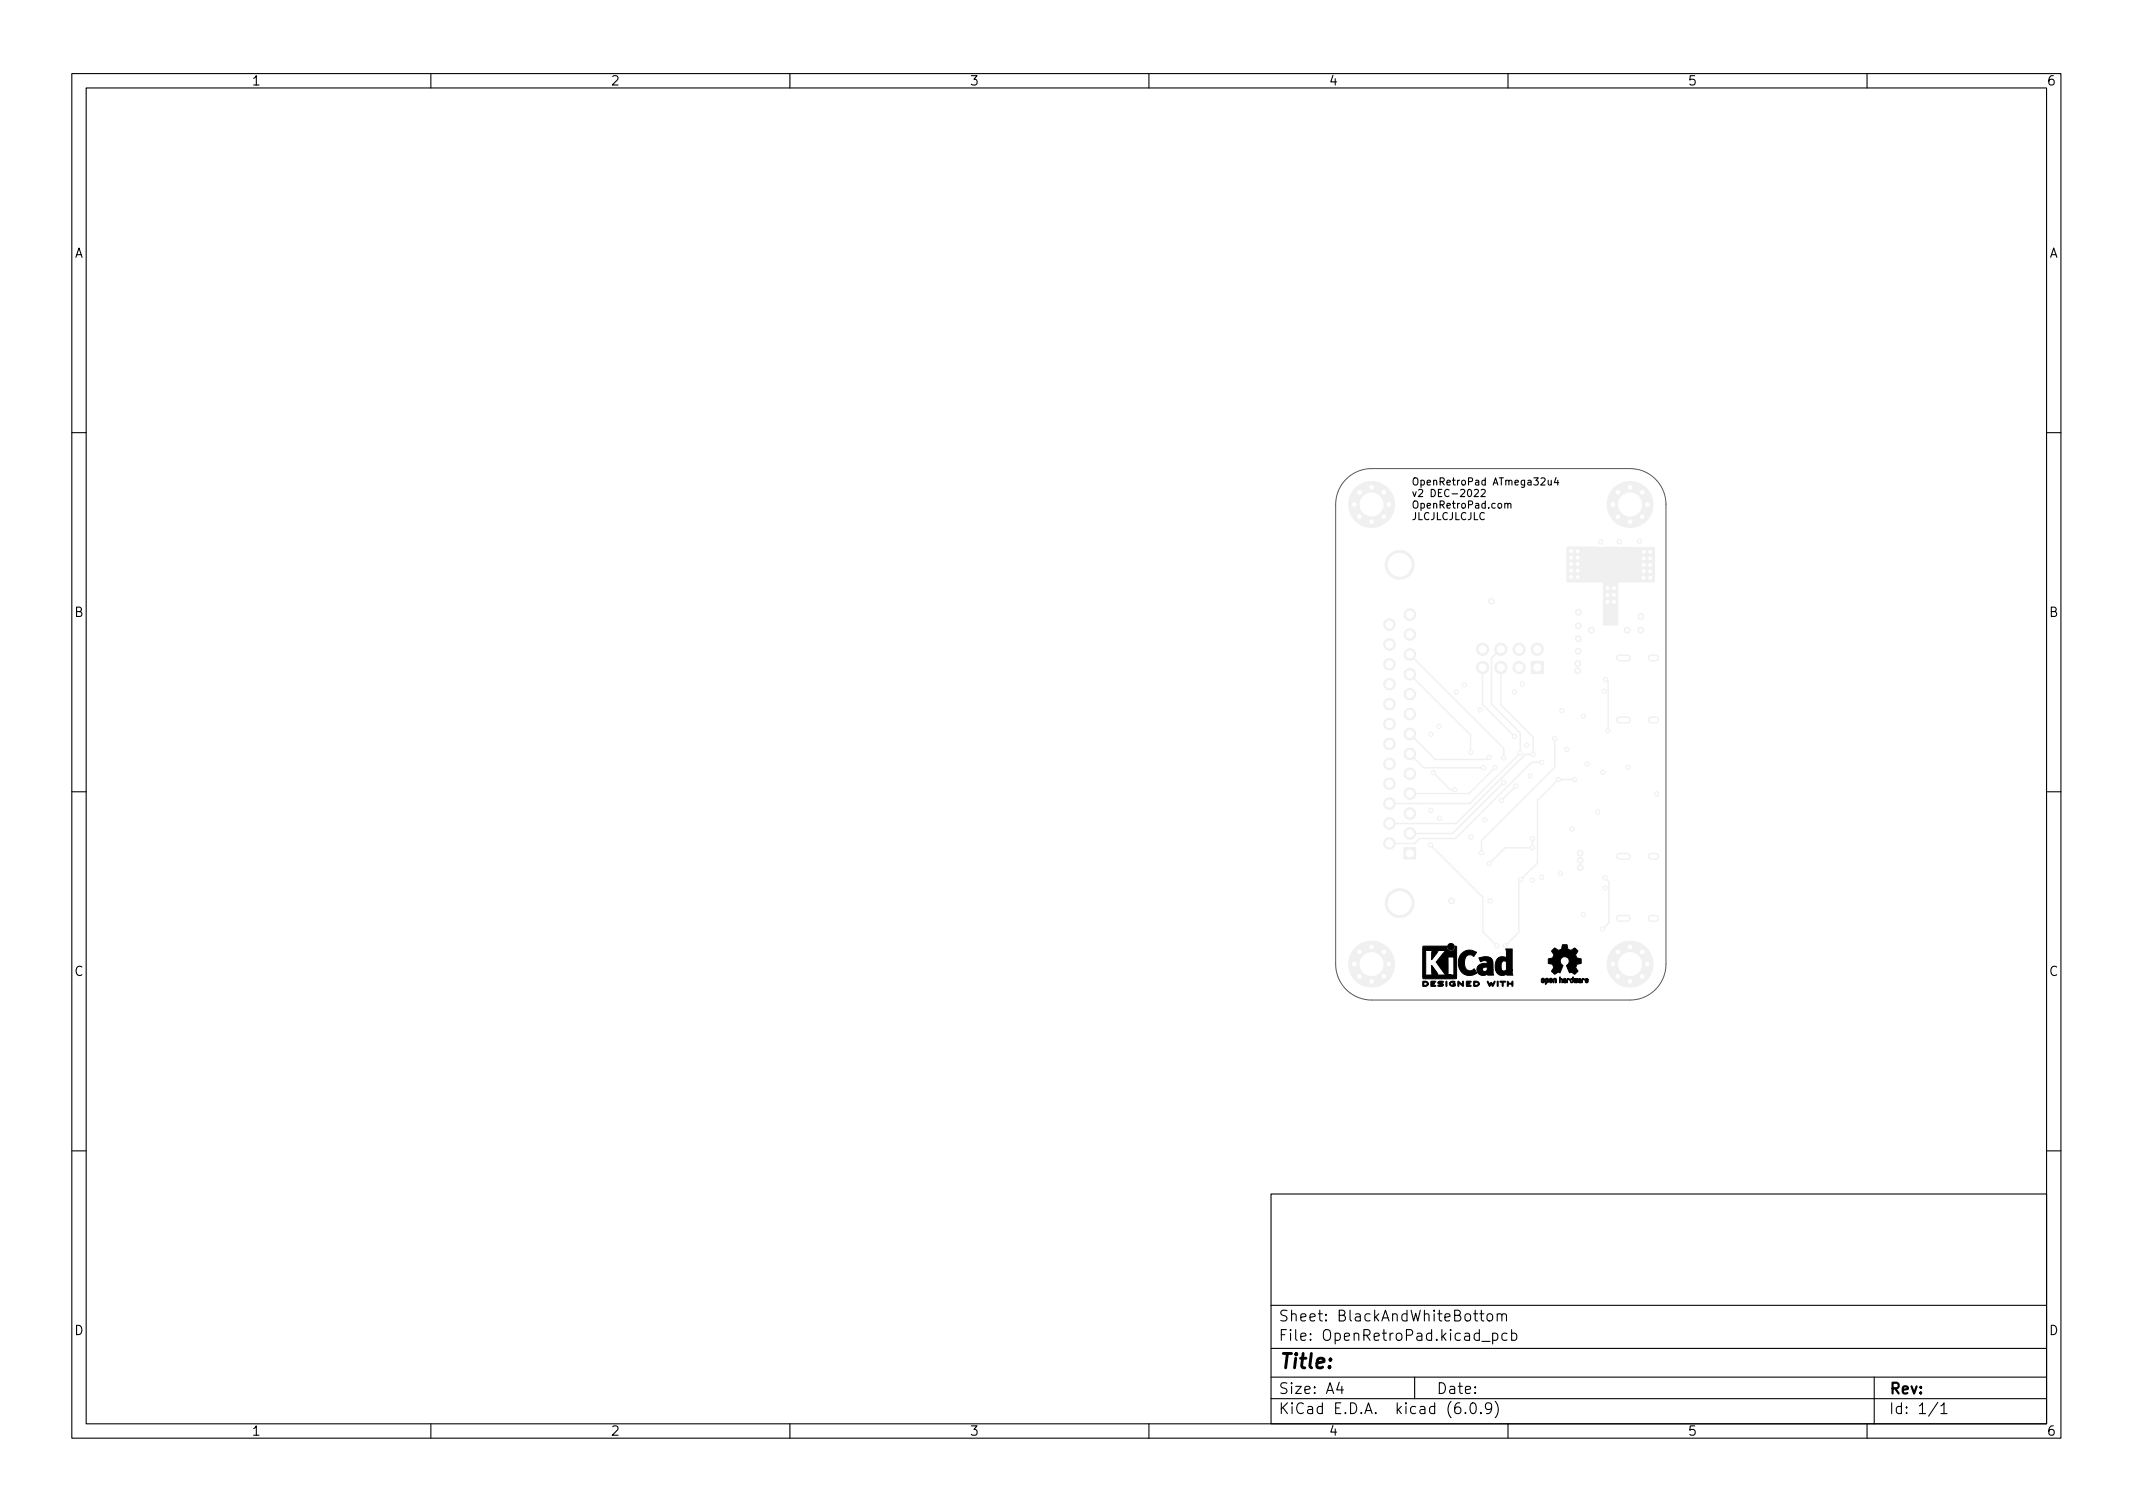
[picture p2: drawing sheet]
<svg xmlns="http://www.w3.org/2000/svg" width="297mm" height="210mm" viewBox="0 0 297 210" stroke-linecap="round" stroke-linejoin="round" font-family="sans-serif">
<g fill="none" stroke="#000" stroke-width=".15">
<path d="M10 10.2h277v190.1h-277zM12 12.2h273v186.1h-273zM60 10.2v2M110 10.2v2M160 10.2v2M210 10.2v2M260 10.2v2M10 60.2h2M205.3 68.2l.4-.1 .2 .3-.6 .7h.6M206.3 68.2l.3-.1 .2 .3-.6 .7h.6M209.6 70.2l.1-.1h.2l.1 .7M210 70.2l.1-.1h.3v.7"/>
<path d="M215.6 66.9v.6h.3l.1-.1M216 66.9v.6M216.7 66.5l-.2 .7h.6M216.9 66.9v.6M285 60.2h2M10 110.2h2M285 110.2h2M10 160.2h2M177 166.3h108v32h-108zM285 160.2h2M60 198.3v2M110 198.3v2"/>
<path d="M160 198.3v2M177 194.8h108M177 191.8h108M177 187.8h108M177 181.8h108M186.5 192.5l-.4 1h1M186.9 193v1M197 191.8v3M204.1 196.7v.1h-.1l.1-.1v.1M204.9 195.4a.36 .36 0 0 1 .6 .2 .77 .77 0 0 1-.4 1.2 1 1 0 0 1-.2-1.4zM206.1 182.9h.5M206.2 196.7l.1 .1h-.1h-.1l.1-.1v.1"/>
<path d="M206.3 182.4v1.3l.1 .2h.2M206.4 186.8h1.1M207.1 183.1a.41 .41 0 0 1 .4-.2 .41 .41 0 0 1 .4 .3v.4a.41 .41 0 0 1-.4 .3 .41 .41 0 0 1-.4-.3zM207.7 196l-.3 .3-.4-.1-.1-.2v-.4l.1-.2 .4-.1 .2 .2a.99 .99 0 0 1-.3 1.3h-.3M207.9 185.7l.4-.1 .3 .3v.4l-.2 .3h-.1h-.4M207.9 185.6v1.5M208.2 195.1a1.72 1.72 0 0 1 0 2.3M208.5 183.1a.37 .37 0 0 1 .6 0v.8M208.5 182.9v1M209.1 183.1l.3-.2 .3 .1 .1 .9M209.9 185.7l-.5-.1-.3 .3v.4l.2 .3h.1h.5M210 198.3v2"/>
<path d="M210.5 185.7l.4-.1 .3 .3v.4l-.1 .3h-.2h-.4M210.5 185.1v1.5M260 198.3v2M261 191.8v6.5M269.9 195.3l-1.3 1.9M270.3 195.8l.4-.5v1.5M270.3 196.8h.8"/>
</g>
<g fill="#f0f0f0" stroke="#f0f0f0" stroke-width=".14">
<path d="M195.5 118h1.6v1.6h-1.6z"/>
<path d="M213.2 92.1h1.7v1.7h-1.7z"/>
<path d="M218.3 76.2l12 .1 .1 .1v4.6h-.1h-5v6h-.1h-1.8l-.1-.1v-5.9h-5.1z"/>
<circle cx="194.9" cy="125.7" r="2"/>
<circle cx="194.9" cy="78.6" r="2"/>
<circle cx="196.3" cy="116" r=".8"/>
<circle cx="196.3" cy="113.3" r=".8"/>
<circle cx="196.3" cy="110.5" r=".8"/>
<circle cx="196.3" cy="107.7" r=".8"/>
<circle cx="196.3" cy="105" r=".8"/>
<circle cx="196.3" cy="102.2" r=".8"/>
<circle cx="196.3" cy="99.4" r=".8"/>
<circle cx="196.3" cy="96.7" r=".8"/>
<circle cx="196.3" cy="93.9" r=".8"/>
<circle cx="196.3" cy="91.1" r=".8"/>
<circle cx="196.3" cy="88.3" r=".8"/>
<circle cx="196.3" cy="85.6" r=".8"/>
<circle cx="193.5" cy="117.4" r=".8"/>
<circle cx="193.5" cy="114.7" r=".8"/>
<circle cx="193.5" cy="111.9" r=".8"/>
<circle cx="193.5" cy="109.1" r=".8"/>
<circle cx="193.5" cy="106.4" r=".8"/>
<circle cx="193.5" cy="103.6" r=".8"/>
<circle cx="193.5" cy="100.8" r=".8"/>
<circle cx="193.5" cy="98" r=".8"/>
<circle cx="193.5" cy="95.3" r=".8"/>
<circle cx="193.5" cy="92.5" r=".8"/>
<circle cx="193.5" cy="89.7" r=".8"/>
<circle cx="193.5" cy="87" r=".8"/>
<circle cx="225.3" cy="68.6" r=".4"/>
<circle cx="228.7" cy="68.6" r=".4"/>
<circle cx="225.3" cy="71.9" r=".4"/>
<circle cx="227" cy="67.8" r=".4"/>
<circle cx="224.6" cy="70.2" r=".4"/>
<circle cx="229.4" cy="70.2" r=".4"/>
<circle cx="227" cy="70.2" r="3.2"/>
<circle cx="227" cy="72.6" r=".4"/>
<circle cx="228.7" cy="71.9" r=".4"/>
<circle cx="191" cy="136.6" r=".4"/>
<circle cx="191" cy="134.2" r="3.2"/>
<circle cx="189.3" cy="132.6" r=".4"/>
<circle cx="188.6" cy="134.2" r=".4"/>
<circle cx="193.4" cy="134.2" r=".4"/>
<circle cx="192.7" cy="135.9" r=".4"/>
<circle cx="192.7" cy="132.6" r=".4"/>
<circle cx="191" cy="131.8" r=".4"/>
<circle cx="189.3" cy="135.9" r=".4"/>
<circle cx="192.7" cy="68.6" r=".4"/>
<circle cx="191" cy="67.8" r=".4"/>
<circle cx="193.4" cy="70.2" r=".4"/>
<circle cx="189.3" cy="68.6" r=".4"/>
<circle cx="191" cy="70.2" r="3.2"/>
<circle cx="191" cy="72.6" r=".4"/>
<circle cx="189.3" cy="71.9" r=".4"/>
<circle cx="188.6" cy="70.2" r=".4"/>
<circle cx="192.7" cy="71.9" r=".4"/>
<circle cx="224.6" cy="134.2" r=".4"/>
<circle cx="228.7" cy="135.9" r=".4"/>
<circle cx="225.3" cy="135.9" r=".4"/>
<circle cx="225.3" cy="132.6" r=".4"/>
<circle cx="227" cy="136.6" r=".4"/>
<circle cx="227" cy="131.8" r=".4"/>
<circle cx="229.4" cy="134.2" r=".4"/>
<circle cx="228.7" cy="132.6" r=".4"/>
<circle cx="227" cy="134.2" r="3.2"/>
<circle cx="214.1" cy="90.4" r=".85"/>
<circle cx="211.5" cy="92.9" r=".85"/>
<circle cx="211.5" cy="90.4" r=".85"/>
<circle cx="209" cy="92.9" r=".85"/>
<circle cx="209" cy="90.4" r=".85"/>
<circle cx="206.5" cy="92.9" r=".85"/>
<circle cx="206.5" cy="90.4" r=".85"/>
<circle cx="202.2" cy="125.4" r=".4"/>
<circle cx="206.1" cy="98.8" r=".3"/>
<circle cx="220.5" cy="127.3" r=".3"/>
<circle cx="217.5" cy="98.9" r=".3"/>
<circle cx="222.9" cy="75.4" r=".3"/>
<circle cx="213.4" cy="122.5" r=".3"/>
<circle cx="228.3" cy="75.3" r=".3"/>
<circle cx="226.6" cy="87.7" r=".4"/>
<circle cx="200.4" cy="101.1" r=".3"/>
<circle cx="217.3" cy="121.6" r=".3"/>
<circle cx="199.3" cy="112.8" r=".3"/>
<circle cx="213.1" cy="108" r=".3"/>
<circle cx="228.5" cy="87.7" r=".4"/>
<circle cx="223.2" cy="107.5" r=".3"/>
<circle cx="212" cy="95.2" r=".3"/>
<circle cx="228.5" cy="85.8" r=".4"/>
<circle cx="206.8" cy="114.1" r=".3"/>
<circle cx="221" cy="106.3" r=".3"/>
<circle cx="209" cy="137.3" r=".3"/>
<circle cx="225.5" cy="75.4" r=".3"/>
<circle cx="230.7" cy="110.5" r=".3"/>
<circle cx="223.5" cy="123.6" r=".3"/>
<circle cx="204.9" cy="116.5" r=".3"/>
<circle cx="202.8" cy="96.3" r=".3"/>
<circle cx="220.5" cy="99.7" r=".3"/>
<circle cx="218.9" cy="115.4" r=".3"/>
<circle cx="223.4" cy="96.2" r=".3"/>
<circle cx="219.7" cy="93.4" r=".4"/>
<circle cx="214.7" cy="122.1" r=".3"/>
<circle cx="210.9" cy="96.3" r=".3"/>
<circle cx="221.6" cy="87.7" r=".4"/>
<circle cx="212.6" cy="103.7" r=".3"/>
<circle cx="219.7" cy="92.4" r=".4"/>
<circle cx="226.7" cy="106.8" r=".3"/>
<circle cx="203.9" cy="95.3" r=".3"/>
<circle cx="222.5" cy="113" r=".3"/>
<circle cx="207.5" cy="125.4" r=".3"/>
<circle cx="219.8" cy="90.7" r=".4"/>
<circle cx="220.1" cy="119.8" r=".4"/>
<circle cx="218.2" cy="104.3" r=".3"/>
<circle cx="219.8" cy="85.2" r=".4"/>
<circle cx="219.8" cy="87.1" r=".4"/>
<circle cx="200.5" cy="113.9" r=".3"/>
<circle cx="199.3" cy="102.2" r=".3"/>
<circle cx="220.1" cy="118.8" r=".4"/>
<circle cx="207.7" cy="83.7" r=".4"/>
<circle cx="220.1" cy="120.8" r=".4"/>
<circle cx="219.8" cy="88.9" r=".4"/>
<circle cx="224.8" cy="83.8" r=".4"/>
<circle cx="228.9" cy="80.4" r=".4"/>
<circle cx="218.8" cy="77.6" r=".4"/>
<circle cx="218.8" cy="79.4" r=".4"/>
<circle cx="219.7" cy="76.7" r=".4"/>
<circle cx="229.8" cy="77.7" r=".4"/>
<circle cx="228.9" cy="78.6" r=".4"/>
<circle cx="219.7" cy="79.4" r=".4"/>
<circle cx="218.8" cy="76.7" r=".4"/>
<circle cx="219.7" cy="77.6" r=".4"/>
<circle cx="229.8" cy="80.4" r=".4"/>
<circle cx="223.9" cy="81.9" r=".4"/>
<circle cx="228.9" cy="77.7" r=".4"/>
<circle cx="228.9" cy="79.5" r=".4"/>
<circle cx="223.9" cy="83.8" r=".4"/>
<circle cx="229.8" cy="79.5" r=".4"/>
<circle cx="228.9" cy="76.8" r=".4"/>
<circle cx="229.8" cy="76.8" r=".4"/>
<circle cx="219.7" cy="78.5" r=".4"/>
<circle cx="224.8" cy="82.8" r=".4"/>
<circle cx="218.8" cy="78.5" r=".4"/>
<circle cx="229.8" cy="78.6" r=".4"/>
<circle cx="218.8" cy="80.3" r=".4"/>
<circle cx="223.9" cy="82.8" r=".4"/>
<circle cx="224.8" cy="81.9" r=".4"/>
<circle cx="219.7" cy="80.3" r=".4"/>
<circle cx="219.3" cy="108.5" r=".3"/>
<circle cx="209.6" cy="131.7" r=".3"/>
<circle cx="211.8" cy="122.4" r=".3"/>
<circle cx="217" cy="108.5" r=".3"/>
<circle cx="206.3" cy="118.7" r=".3"/>
<circle cx="216.5" cy="102.8" r=".3"/>
<circle cx="213.5" cy="105" r=".3"/>
<circle cx="211.7" cy="104.8" r=".3"/>
<circle cx="210.9" cy="102.5" r=".3"/>
<circle cx="214.7" cy="106.1" r=".3"/>
<circle cx="206.6" cy="106.9" r=".3"/>
<circle cx="209.4" cy="105.5" r=".3"/>
<circle cx="209.4" cy="108.9" r=".3"/>
<circle cx="204.8" cy="104.7" r=".3"/>
<circle cx="213.4" cy="118" r=".3"/>
<circle cx="207.4" cy="120.2" r=".3"/>
<circle cx="213.4" cy="116.7" r=".3"/>
<circle cx="209.1" cy="111.4" r=".3"/>
<circle cx="211.1" cy="109.4" r=".3"/>
<circle cx="208.2" cy="106.9" r=".3"/>
<circle cx="199.6" cy="107.6" r=".3"/>
<circle cx="202.6" cy="110" r=".3"/>
<circle cx="223.9" cy="101.7" r=".3"/>
<circle cx="223.6" cy="94.6" r=".3"/>
<circle cx="223.2" cy="129.3" r=".3"/>
<circle cx="223.5" cy="122.2" r=".3"/>
<circle cx="199.2" cy="117.6" r=".3"/>
<circle cx="208.5" cy="131.7" r=".3"/>
<circle cx="207.4" cy="105.4" r=".3"/>
</g>
<path d="M225.5 91.6h1.1M230 91.6h.6M225.5 100.2h1.1M225.5 119.2h1.1M230 100.2h.6M230 119.2h.6M225.5 127.9h1.1M230 127.9h.6" fill="none" stroke="#f0f0f0" stroke-width="1"/>
<g fill="none" stroke="#f0f0f0" stroke-width=".2">
<path d="M196.3 91.1l13.1 13.1v1.3M196.3 93.9l8.5 8.5v2.3M206.5 92.9v5.2l4.4 4.4M208.9 90.4l-1.2 1.2v6.5l4 4v2.7l-7 7.1h-11.2M209 92.9v5.2l4.5 4.5v2.4h-1.1l-9.6 9.7h-9.3M223.6 94.6l.4 .4-.1 6.7M196.3 105l2 1.9h8.3M196.3 102.2l3.6 3.5h7.2l.3-.3M199.2 117.6l7.3 7.3v4.8l2 2M199.6 107.6l2.4 2.4h.6M208.2 106.9l-3.6 3.6h-8.3M209.4 108.9l-7.1 7.1h-6"/>
<path d="M211.1 109.4l-2 2M213.4 116.7v1.3h-3.8l-2.2 2.2M214.7 106.1h-1.4l-10.6 10.6h-5l-.7 .7h-3.5M216.5 102.8v4l-10.2 10.2v1.7M219.3 108.5h-2.3l-2.9 2.9v8.7l-2.6 2.6v7.1l-1.9 1.9M223.5 122.2l.6 .6v5.7l-.9 .8"/>
</g>
<g fill="#fff" stroke="#fff" stroke-width=".14">
<circle cx="202.2" cy="125.4" r=".2"/>
<circle cx="206.1" cy="98.8" r=".15"/>
<circle cx="220.5" cy="127.3" r=".15"/>
<circle cx="217.5" cy="98.9" r=".15"/>
<circle cx="222.9" cy="75.4" r=".15"/>
<circle cx="213.4" cy="122.5" r=".15"/>
<circle cx="228.3" cy="75.3" r=".15"/>
<circle cx="226.6" cy="87.7" r=".2"/>
<circle cx="200.4" cy="101.1" r=".15"/>
<circle cx="217.3" cy="121.6" r=".15"/>
<circle cx="199.3" cy="112.8" r=".15"/>
<circle cx="213.1" cy="108" r=".15"/>
<circle cx="228.5" cy="87.7" r=".2"/>
<circle cx="223.2" cy="107.5" r=".15"/>
<circle cx="212" cy="95.2" r=".15"/>
<circle cx="228.5" cy="85.8" r=".2"/>
<circle cx="206.8" cy="114.1" r=".15"/>
<circle cx="221" cy="106.3" r=".15"/>
<circle cx="209" cy="137.3" r=".15"/>
<circle cx="225.5" cy="75.4" r=".15"/>
<circle cx="230.7" cy="110.5" r=".15"/>
<circle cx="223.5" cy="123.6" r=".15"/>
<circle cx="204.9" cy="116.5" r=".15"/>
<circle cx="202.8" cy="96.3" r=".15"/>
<circle cx="220.5" cy="99.7" r=".15"/>
<circle cx="218.9" cy="115.4" r=".15"/>
<circle cx="223.4" cy="96.2" r=".15"/>
<circle cx="219.7" cy="93.4" r=".2"/>
<circle cx="214.7" cy="122.1" r=".15"/>
<circle cx="210.9" cy="96.3" r=".15"/>
<circle cx="221.6" cy="87.7" r=".2"/>
<circle cx="212.6" cy="103.7" r=".15"/>
<circle cx="219.7" cy="92.4" r=".2"/>
<circle cx="226.7" cy="106.8" r=".15"/>
<circle cx="203.9" cy="95.3" r=".15"/>
<circle cx="222.5" cy="113" r=".15"/>
<circle cx="207.5" cy="125.4" r=".15"/>
<circle cx="219.8" cy="90.7" r=".2"/>
<circle cx="220.1" cy="119.8" r=".2"/>
<circle cx="218.2" cy="104.3" r=".15"/>
<circle cx="219.8" cy="85.2" r=".2"/>
<circle cx="219.8" cy="87.1" r=".2"/>
<circle cx="200.5" cy="113.9" r=".15"/>
<circle cx="199.3" cy="102.2" r=".15"/>
<circle cx="220.1" cy="118.8" r=".2"/>
<circle cx="207.7" cy="83.7" r=".2"/>
<circle cx="220.1" cy="120.8" r=".2"/>
<circle cx="219.8" cy="88.9" r=".2"/>
<circle cx="224.8" cy="83.8" r=".2"/>
<circle cx="228.9" cy="80.4" r=".2"/>
<circle cx="218.8" cy="77.6" r=".2"/>
<circle cx="218.8" cy="79.4" r=".2"/>
<circle cx="219.7" cy="76.7" r=".2"/>
<circle cx="229.8" cy="77.7" r=".2"/>
<circle cx="228.9" cy="78.6" r=".2"/>
<circle cx="219.7" cy="79.4" r=".2"/>
<circle cx="218.8" cy="76.7" r=".2"/>
<circle cx="219.7" cy="77.6" r=".2"/>
<circle cx="229.8" cy="80.4" r=".2"/>
<circle cx="223.9" cy="81.9" r=".2"/>
<circle cx="228.9" cy="77.7" r=".2"/>
<circle cx="228.9" cy="79.5" r=".2"/>
<circle cx="223.9" cy="83.8" r=".2"/>
<circle cx="229.8" cy="79.5" r=".2"/>
<circle cx="228.9" cy="76.8" r=".2"/>
<circle cx="229.8" cy="76.8" r=".2"/>
<circle cx="219.7" cy="78.5" r=".2"/>
<circle cx="224.8" cy="82.8" r=".2"/>
<circle cx="218.8" cy="78.5" r=".2"/>
<circle cx="229.8" cy="78.6" r=".2"/>
<circle cx="218.8" cy="80.3" r=".2"/>
<circle cx="223.9" cy="82.8" r=".2"/>
<circle cx="224.8" cy="81.9" r=".2"/>
<circle cx="219.7" cy="80.3" r=".2"/>
<circle cx="219.3" cy="108.5" r=".15"/>
<circle cx="209.6" cy="131.7" r=".15"/>
<circle cx="211.8" cy="122.4" r=".15"/>
<circle cx="217" cy="108.5" r=".15"/>
<circle cx="206.3" cy="118.7" r=".15"/>
<circle cx="216.5" cy="102.8" r=".15"/>
<circle cx="213.5" cy="105" r=".15"/>
<circle cx="211.7" cy="104.8" r=".15"/>
<circle cx="210.9" cy="102.5" r=".15"/>
<circle cx="214.7" cy="106.1" r=".15"/>
<circle cx="206.6" cy="106.9" r=".15"/>
<circle cx="209.4" cy="105.5" r=".15"/>
<circle cx="209.4" cy="108.9" r=".15"/>
<circle cx="204.8" cy="104.7" r=".15"/>
<circle cx="213.4" cy="118" r=".15"/>
<circle cx="207.4" cy="120.2" r=".15"/>
<circle cx="213.4" cy="116.7" r=".15"/>
<circle cx="209.1" cy="111.4" r=".15"/>
<circle cx="211.1" cy="109.4" r=".15"/>
<circle cx="208.2" cy="106.9" r=".15"/>
<circle cx="199.6" cy="107.6" r=".15"/>
<circle cx="202.6" cy="110" r=".15"/>
<circle cx="223.9" cy="101.7" r=".15"/>
<circle cx="223.6" cy="94.6" r=".15"/>
<circle cx="223.2" cy="129.3" r=".15"/>
<circle cx="223.5" cy="122.2" r=".15"/>
<circle cx="199.2" cy="117.6" r=".15"/>
<circle cx="208.5" cy="131.7" r=".15"/>
<circle cx="207.4" cy="105.4" r=".15"/>
<circle cx="194.9" cy="125.7" r="1.6"/>
<circle cx="194.9" cy="78.6" r="1.6"/>
<circle cx="196.3" cy="118.8" r=".5"/>
<circle cx="196.3" cy="116" r=".5"/>
<circle cx="196.3" cy="113.3" r=".5"/>
<circle cx="196.3" cy="110.5" r=".5"/>
<circle cx="196.3" cy="107.7" r=".5"/>
<circle cx="196.3" cy="105" r=".5"/>
<circle cx="196.3" cy="102.2" r=".5"/>
<circle cx="196.3" cy="99.4" r=".5"/>
<circle cx="196.3" cy="96.7" r=".5"/>
<circle cx="196.3" cy="93.9" r=".5"/>
<circle cx="196.3" cy="91.1" r=".5"/>
<circle cx="196.3" cy="88.3" r=".5"/>
<circle cx="196.3" cy="85.6" r=".5"/>
<circle cx="193.5" cy="117.4" r=".5"/>
<circle cx="193.5" cy="114.7" r=".5"/>
<circle cx="193.5" cy="111.9" r=".5"/>
<circle cx="193.5" cy="109.1" r=".5"/>
<circle cx="193.5" cy="106.4" r=".5"/>
<circle cx="193.5" cy="103.6" r=".5"/>
<circle cx="193.5" cy="100.8" r=".5"/>
<circle cx="193.5" cy="98" r=".5"/>
<circle cx="193.5" cy="95.3" r=".5"/>
<circle cx="193.5" cy="92.5" r=".5"/>
<circle cx="193.5" cy="89.7" r=".5"/>
<circle cx="193.5" cy="87" r=".5"/>
<circle cx="225.3" cy="68.6" r=".25"/>
<circle cx="228.7" cy="68.6" r=".25"/>
<circle cx="225.3" cy="71.9" r=".25"/>
<circle cx="227" cy="67.8" r=".25"/>
<circle cx="224.6" cy="70.2" r=".25"/>
<circle cx="229.4" cy="70.2" r=".25"/>
<circle cx="227" cy="70.2" r="1.6"/>
<circle cx="227" cy="72.6" r=".25"/>
<circle cx="228.7" cy="71.9" r=".25"/>
<circle cx="226.6" cy="93" r=".33"/>
<circle cx="226.6" cy="98.8" r=".33"/>
<circle cx="191" cy="136.6" r=".25"/>
<circle cx="191" cy="134.2" r="1.6"/>
<circle cx="189.3" cy="132.6" r=".25"/>
<circle cx="188.6" cy="134.2" r=".25"/>
<circle cx="193.4" cy="134.2" r=".25"/>
<circle cx="192.7" cy="135.9" r=".25"/>
<circle cx="192.7" cy="132.6" r=".25"/>
<circle cx="191" cy="131.8" r=".25"/>
<circle cx="189.3" cy="135.9" r=".25"/>
<circle cx="226.6" cy="120.7" r=".33"/>
<circle cx="226.6" cy="126.4" r=".33"/>
<circle cx="192.7" cy="68.6" r=".25"/>
<circle cx="191" cy="67.8" r=".25"/>
<circle cx="193.4" cy="70.2" r=".25"/>
<circle cx="189.3" cy="68.6" r=".25"/>
<circle cx="191" cy="70.2" r="1.6"/>
<circle cx="191" cy="72.6" r=".25"/>
<circle cx="189.3" cy="71.9" r=".25"/>
<circle cx="188.6" cy="70.2" r=".25"/>
<circle cx="192.7" cy="71.9" r=".25"/>
<circle cx="224.6" cy="134.2" r=".25"/>
<circle cx="228.7" cy="135.9" r=".25"/>
<circle cx="225.3" cy="135.9" r=".25"/>
<circle cx="225.3" cy="132.6" r=".25"/>
<circle cx="227" cy="136.6" r=".25"/>
<circle cx="227" cy="131.8" r=".25"/>
<circle cx="229.4" cy="134.2" r=".25"/>
<circle cx="228.7" cy="132.6" r=".25"/>
<circle cx="227" cy="134.2" r="1.6"/>
<circle cx="214.1" cy="92.9" r=".5"/>
<circle cx="214.1" cy="90.4" r=".5"/>
<circle cx="211.5" cy="92.9" r=".5"/>
<circle cx="211.5" cy="90.4" r=".5"/>
<circle cx="209" cy="92.9" r=".5"/>
<circle cx="209" cy="90.4" r=".5"/>
<circle cx="206.5" cy="92.9" r=".5"/>
<circle cx="206.5" cy="90.4" r=".5"/>
</g>
<path d="M225.5 91.6h1.1M230 91.6h.6M225.5 100.2h1.1M225.5 119.2h1.1M230 100.2h.6M230 119.2h.6M225.5 127.9h1.1M230 127.9h.6" fill="none" stroke="#fff" stroke-width=".6"/>
<g fill="#000" stroke="#000" stroke-width=".14">
<path d="M198.2 136.6a.53 .53 0 0 1 .7 .4h-.1l-.2-.2h-.3v.4h.3l.2-.2h.1a.54 .54 0 0 1-.8 .3zM198.2 131.8l3.3-.1a.61 .61 0 0 0 .6 .7 .61 .61 0 0 0 .6-.7l.1 .1v4h-.2l-.1-.2v-2.3h-.9l.1 1.7-.1 .8h.5h-.7l-1.4-1.8 1.4-1.6h-1.2l-.1 .3-.7 .9v-.9l.1-.3h-1.1l.1 .2v.8v2.1l-.1 .3h1.1l-.1-.3v-1.1l.7 1 .1 .4h2.6v.5h-.5h-4.1zM199.3 136.6l.6 .1v.1h-.5v.1l.4 .1h-.4v.2l.5 .1-.4 .1a.2 .2 0 0 1-.2-.1 .2 .2 0 0 1 0-.2zM200.3 136.7a.41 .41 0 0 1 .7 .1h-.6a.52 .52 0 0 1 .6 .4l-.1 .1a.51 .51 0 0 1-.7-.1h.1a.32 .32 0 0 0 .5-.1h-.1a.32 .32 0 0 1-.3-.1 .32 .32 0 0 1-.1-.3zM201.4 136.7h.1l-.1 .6zM201.9 136.8l.4-.2 .3 .1-.3 .1a.24 .24 0 0 0-.3 .2 .24 .24 0 0 0 .4 .2h.1l-.1-.1a.19 .19 0 0 1 .3-.1 .19 .19 0 0 1-.1 .3 .43 .43 0 0 1-.6 0 .43 .43 0 0 1-.1-.5zM203.1 136.6l.6 .5v-.4l.1-.1v.5a.15 .15 0 0 1 0 .2 .15 .15 0 0 1-.2-.1l-.4-.3v.3a.11 .11 0 0 1 0 .1 .11 .11 0 0 1-.2 0 .11 .11 0 0 1 0-.1zM204.2 136.6l.7 .1-.1 .1h-.4l-.1 .1 .4 .1h-.4v.2l.6 .1h-.1l-.4 .1a.2 .2 0 0 1-.2-.1 .2 .2 0 0 1 0-.2zM203.6 132.7a1.56 1.56 0 0 1 2-.1l-.3 .5a1.17 1.17 0 0 0-1.1 0 1.41 1.41 0 0 0 .3 2.1 .8 .8 0 0 0 .8-.3l.3 .6a1.63 1.63 0 0 1-1.9 0 1.63 1.63 0 0 1-.6-1.7l.2-.6zM205.2 136.7a.59 .59 0 0 1 .8 .3h-.1l-.2-.2h-.3v.4h.3l.2-.2h.1l-.2 .3-.5 .1zM205.9 133.4l.2-.1a1.61 1.61 0 0 1 1.7 .3l.1 .4v1.1h-.8v-.4a.38 .38 0 0 0-.5 0 .38 .38 0 0 0-.1 .5l.3 .1 .3-.2h.8l.1 .7h-.8v-.2a.87 .87 0 0 1-1.5-.3 .87 .87 0 0 1 1-1.2h.4a.54 .54 0 0 0-.4-.4 .54 .54 0 0 0-.5 .2zM207.1 136.6l.3 .5 .1-.1a.16 .16 0 0 1 .2-.2 .16 .16 0 0 1 .1 .2l.1 .1 .2-.5h.1l-.3 .7h-.1l-.1-.3-.3 .4z"/>
<path d="M209.7 132.1h.9v3h-.8v-1.2a.46 .46 0 0 0-.6 0 .46 .46 0 0 0-.2 .5v.1a.46 .46 0 0 0 .2 .6 .46 .46 0 0 0 .6 0h.8l.1 .7h-.9v-.2a1 1 0 0 1-1.2 .1 1 1 0 0 1-.4-1.2 1.04 1.04 0 0 1 1.4-1.2l.2 .1v-1zM208.5 136.7h.1v.6h-.1zM208.9 136.6l.8 .1-.1 .1h-.3v.5h-.1v-.5h-.3zM209.9 136.6l.1 .1v.2h.5l.1-.3h.1v.7h-.1l-.1-.3h-.5v.3h-.1zM214.7 136.3a.24 .24 0 0 1 .3-.1 .24 .24 0 0 1 .1 .3h-.1l-.1-.1a.15 .15 0 0 0-.1 .1 .15 .15 0 0 0 .1 .2l.1-.2h.1a.27 .27 0 0 1-.3 .3 .27 .27 0 0 1-.2-.4zM215.3 136.2h.3l.1 .3h-.2v-.1a.13 .13 0 0 0-.2 .1 .13 .13 0 0 0 .2 .1v-.1h.2l-.1 .3a.19 .19 0 0 0-.3 0 .19 .19 0 0 0 0 .2l-.1 .1v-.2zM215.8 136.3a.22 .22 0 0 1 .2-.1 .22 .22 0 0 1 .2 .2h-.3v.1l.3-.1-.3 .3 .3-.1a.22 .22 0 0 1-.2 .3 .22 .22 0 0 1-.3-.3zM216.3 136.3a.25 .25 0 0 1 .4 0 .25 .25 0 0 1 .1 .3v.2l-.2 .1v-.5h-.1l-.1 .4-.1 .1zM217.2 136.1l.1-.1v.3h.3v.5l-.1 .1v-.5l-.1-.1-.1 .5-.1 .1zM216.2 132.3l.2-.2a.23 .23 0 0 1 .2-.1 .23 .23 0 0 1 .2 .2l.2 .1a.61 .61 0 0 0 .6-.7l.3-.1a.27 .27 0 0 1 .3 .1 .27 .27 0 0 1 .1 .3v.3l.5 .1 .5-.3a.56 .56 0 0 1 .4 .5 .55 .55 0 0 0-.2 .7 .55 .55 0 0 0 .7 .3v.7a.56 .56 0 0 0-.7 .3l-.1 .2 .4 .5-.3 .3a.22 .22 0 0 1-.2 .2 .22 .22 0 0 1-.3-.2l-.2-.1-.2 .1-.3-.8a.2 .2 0 0 1-.1-.3 .64 .64 0 0 0 .1-1 .64 .64 0 0 0-1 .1 .64 .64 0 0 0 .4 1l-.4 .9a.42 .42 0 0 0-.7 .2 .21 .21 0 0 1-.2 0 .21 .21 0 0 1-.1-.2l-.2-.2 .1-.2a.52 .52 0 0 0 0-.6 .52 .52 0 0 0-.5-.2h-.1v-.7a.58 .58 0 0 0 .7-.3 .58 .58 0 0 0-.2-.7zM217.8 136.3l.1-.1 .2 .2v.4l-.1 .1v-.3l-.2 .1 .1 .1a.17 .17 0 0 1-.2 0 .17 .17 0 0 1-.1-.2 .17 .17 0 0 1 .3-.1l.1-.1-.1-.1-.2 .2zM218.3 136.3a.16 .16 0 0 1 .2 0 .16 .16 0 0 1 0 .2v-.1h-.2l-.1 .5z"/>
<path d="M218.7 136.3h.3l.1-.3v.6h-.1v-.2a.15 .15 0 0 0-.2 .1 .15 .15 0 0 0 .2 .2v-.1h.1a.24 .24 0 0 1-.3 .3 .24 .24 0 0 1-.1-.4zM219.2 136.3h.1v.4l.1-.4 .1-.1v.5h.1v-.4l.1-.1-.1 .6h-.4zM219.8 136.3l.2-.1 .2 .2v.4l-.1 .1v-.3l-.2 .1 .1 .1a.17 .17 0 0 1-.2 0 .17 .17 0 0 1-.1-.2 .17 .17 0 0 1 .3-.1l.1-.1-.1-.1-.2 .2zM220.3 136.3h.3l.1 .1-.1 .1-.2-.1-.1 .5zM220.8 136.3a.21 .21 0 0 1 .4 .1h-.1a.12 .12 0 0 0-.2 0 .12 .12 0 0 0 0 .1l.3-.1v.1l-.3 .2 .1 .1 .1-.2a.19 .19 0 0 1-.1 .3 .19 .19 0 0 1-.2-.2z"/>
<circle cx="202.1" cy="131.8" r=".47"/>
</g>
<path d="M187.5 66.7a5 5 0 0 1 3.5-1.5h36a5 5 0 0 1 5 5v64a5 5 0 0 1-5 5h-36a5 5 0 0 1-5-5v-64a5 5 0 0 1 1.5-3.5z" fill="none" stroke="#575757" stroke-width=".14"/>
<text font-size="2.8" x="178" y="190.6">Title:</text>
<g font-size="2.1">
<text x="178" y="184">Sheet: BlackAndWhiteBottom</text>
<text x="178" y="186.7">File: OpenRetroPad.kicad_pcb</text>
<text x="178" y="196.9">KiCad E.D.A. kicad (6.0.9)</text>
<text x="178" y="194.1">Size: A4</text>
<text x="200" y="194.1">Date:</text>
<text x="263" y="194.1">Rev:</text>
<text x="263" y="196.9">Id: 1/1</text>
</g>
<g font-size="1.8">
<text x="35" y="11.9">1</text>
<text x="85" y="11.9">2</text>
<text x="135" y="11.9">3</text>
<text x="185" y="11.9">4</text>
<text x="235" y="11.9">5</text>
<text x="285" y="11.9">6</text>
<text x="10.3" y="35.9">A</text>
<text x="285.3" y="35.9">A</text>
<text x="10.3" y="85.9">B</text>
<text x="285.3" y="85.9">B</text>
<text x="10.3" y="135.9">C</text>
<text x="285.3" y="135.9">C</text>
<text x="10.3" y="185.9">D</text>
<text x="285.3" y="185.9">D</text>
<text x="35" y="199.9">1</text>
<text x="85" y="199.9">2</text>
<text x="135" y="199.9">3</text>
<text x="185" y="199.9">4</text>
<text x="235" y="199.9">5</text>
<text x="285" y="199.9">6</text>
</g>
<g font-size="1.4">
<text x="196.5" y="67.6">OpenRetroPad ATmega32u4</text>
<text x="196.5" y="69.2">v2 DEC-2022</text>
<text x="196.5" y="70.8">OpenRetroPad.com</text>
<text x="196.5" y="72.4">JLCJLCJLCJLC</text>
</g>
</svg>
